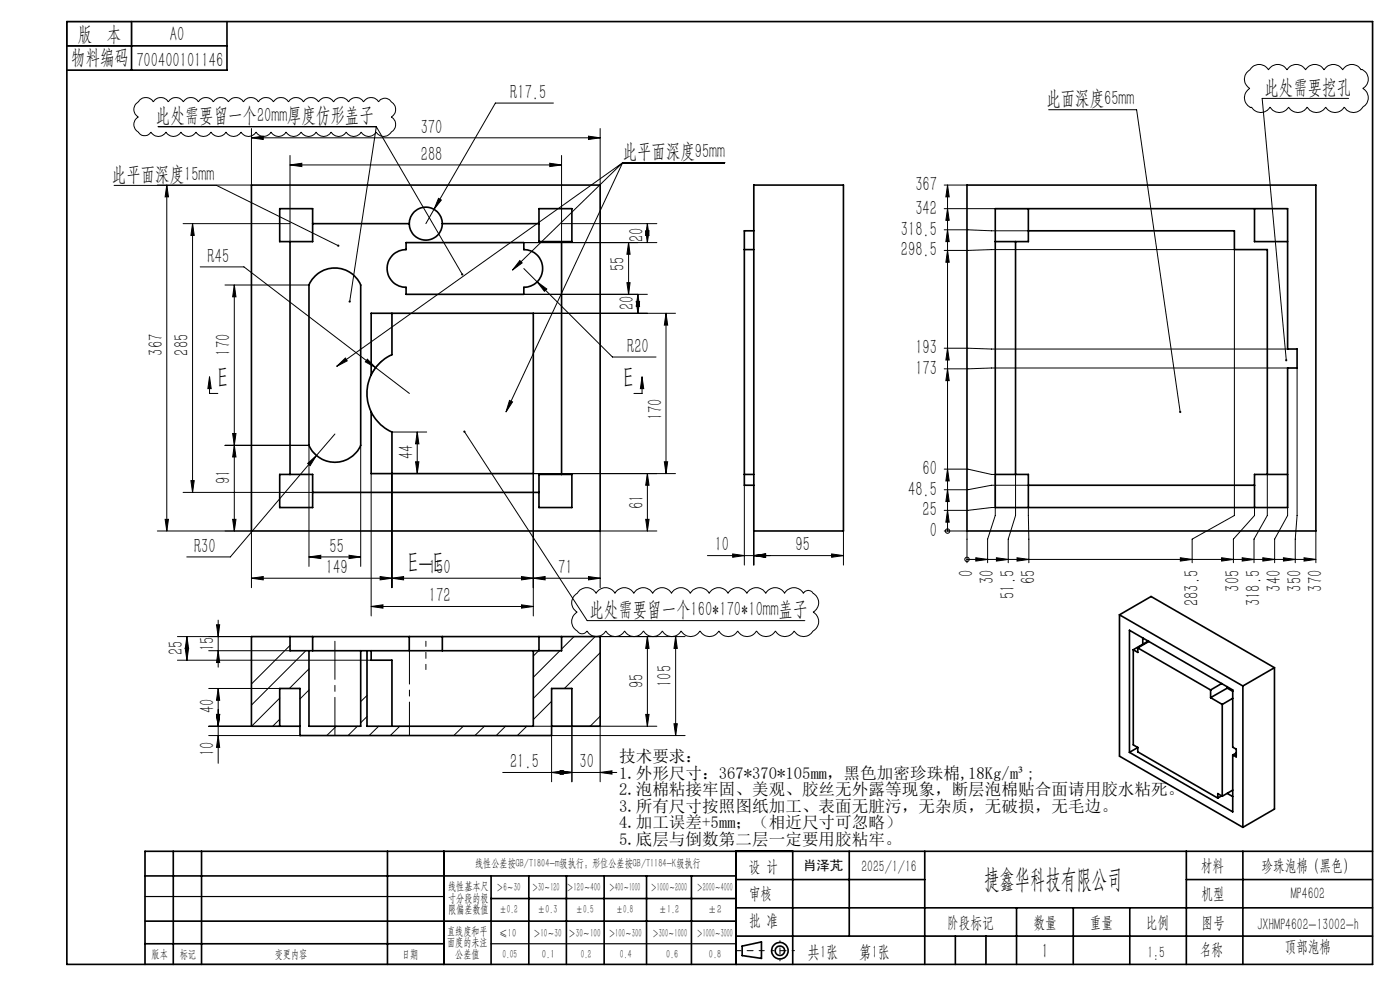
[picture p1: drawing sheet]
<svg xmlns="http://www.w3.org/2000/svg" width="297mm" height="210mm" viewBox="0 0 297 210" stroke-linecap="round" stroke-linejoin="round" font-family="sans-serif">
<g fill="none" stroke="#000" stroke-width=".21">
<path d="M264.8 15.1l.2-.2a2.36 2.36 0 0 1 4.1-.1 2.23 2.23 0 0 1 3.9 0 2.26 2.26 0 0 1 4 0 2.23 2.23 0 0 1 3.9 0 2.26 2.26 0 0 1 3.9 0 2.23 2.23 0 0 1 3.9 0h.1a2.18 2.18 0 0 1 1.5 1.9 2.18 2.18 0 0 1-1.2 2.1 2.26 2.26 0 0 1 0 3.9 2.23 2.23 0 0 1-3.9 0 2.26 2.26 0 0 1-4 0 2.23 2.23 0 0 1-3.9 0 2.26 2.26 0 0 1-3.9 0 2.23 2.23 0 0 1-3.9 0 2.26 2.26 0 0 1-4 0 1.86 1.86 0 0 1-1.5-2.2 2.28 2.28 0 0 1 1.1-1.7 2.25 2.25 0 0 1-.3-3.7zM24.2 39.3h21.7l25.9 12.8M29.7 21.2a1.84 1.84 0 0 1 2.8 .4 1.83 1.83 0 0 1 3.2 0 1.86 1.86 0 0 1 3.2 0 1.83 1.83 0 0 1 3.2 0 1.83 1.83 0 0 1 3.2 0 1.86 1.86 0 0 1 3.2 0 1.83 1.83 0 0 1 3.1 0 1.83 1.83 0 0 1 3.2 0 1.83 1.83 0 0 1 3.2 0 1.86 1.86 0 0 1 3.2 0 1.83 1.83 0 0 1 3.2 0 1.83 1.83 0 0 1 3.2 0 1.86 1.86 0 0 1 3.2 0 1.83 1.83 0 0 1 3.1 0 1.83 1.83 0 0 1 3.2 0 1.86 1.86 0 0 1 3.2 0 1.62 1.62 0 0 1 2.8 .1 1.85 1.85 0 0 1-.1 3.1 1.93 1.93 0 0 1-.1 3.4 1.83 1.83 0 0 1-3.1-.2 1.8 1.8 0 0 1-3.2 0 1.8 1.8 0 0 1-3.2 0 1.83 1.83 0 0 1-3.2 0 1.8 1.8 0 0 1-3.1 0 1.8 1.8 0 0 1-3.2 0 1.83 1.83 0 0 1-3.2 0 1.8 1.8 0 0 1-3.2 0 1.8 1.8 0 0 1-3.2 0 1.83 1.83 0 0 1-3.2 0 1.8 1.8 0 0 1-3.2 0 1.8 1.8 0 0 1-3.1 0 1.83 1.83 0 0 1-3.2 0 1.8 1.8 0 0 1-3.2 0 1.8 1.8 0 0 1-3.2 0 1.83 1.83 0 0 1-3.2 0 1.62 1.62 0 0 1-2.8-.1 1.8 1.8 0 0 1 .2-3.1 1.9 1.9 0 0 1 .1-3.3zM33.5 26.9h46.3M35.4 39.3v73.3M35.4 39.3l.3 2.5h-.7zM53.3 29.2l2.5-.3v.7zM53.3 27.3v12h-19.9M53.3 29.2h74M61.5 35l2.5-.4v.7zM61.5 33v18.3M61.5 35h57.6"/>
<path d="M79.8 26.9l18.3 31.3M79.8 26.9l-5.6 37.1M116.6 34.6l2.5 .4-2.5 .3zM117.4 21.9h-12.3l-13 22.5M119.1 33v18.3M124.8 28.9l2.5 .3-2.5 .4zM127.3 27.3v12M132.1 34.5h21.6M132.1 34.5l-24.7 52.9M132.1 34.5l-23.4 22.8M132.1 34.5l-60.7 43.2M200.3 39.3h4.8"/>
<path d="M201 39.3l.4 2.5h-.7zM201 39.3v73.3M222.5 23.3h18.6l9.3 64.1M286.1 20.9h-18.3l5.1 55.5M38.8 47.4h22.7M40.9 47.4v57M40.9 47.4l.3 2.5h-.7zM42.5 56.6h9.3l35.1 26.9M92.1 44.4l-1.8 3M93 42.1l.6 .3-1.5 2zM110.3 55.3l.5 .5-2.1 1.5zM111.1 57l18.8 18.7h9.3"/>
<path d="M111.1 51.5h28.2M113.9 59.8l2.1 1.5-.5 .5zM119.1 47.4h20.2M133 60h.7l-.3 2.4zM133.3 51.5v10.9M133.4 51.5l.3 2.4h-.7zM137 49h.7l-.4 2.5zM137.3 47.4v4.1M137.3 47.4l.4 2.5h-.7zM200.3 53.1l10-.2h51.6v56.5l-9 5v5M200.3 48.7l17.9 .3M200.3 44.3h17.9"/>
<path d="M201 53.1l.4 2.5h-.7zM201 48.7l.4 2.6h-.7zM201 44.3l.4 2.4h-.7zM44.4 79.9l.4 2.5h-.7zM44.4 79.9v3.6h1.8M47.7 60.5h17.8M49.7 60.5v52.1M49.7 60.5l.4 2.5h-.7zM71.4 77.7l1.9-1.8 .4 .6zM77.9 76.2l1.8 1.8-2.2-1.2zM81 76.5a9 9 0 0 0-2.3 3M111.1 62.4h26.2"/>
<path d="M113.1 66.5h30.2M135 64h.7l-.4 2.5zM135.3 62.4l.4 2.5h-.7zM135.3 62.4v4.1M136.2 79.9l.4 2.5h-.7zM136.2 79.9v3.6h-1.7M141.3 66.5l.3 2.5h-.7zM141.3 66.5v34M200.3 73.9l10 .1h62.9M201 78.2l.4 2.5h-.7zM201 73.9l.4 2.5h-.7zM273.2 78.1h-62.9l-10 .1"/>
<path d="M275.2 78.1v31.3l-.4 5v5M47.7 94.5h17.8v25.6M49.4 92h.7l-.4 2.5zM49.7 94.5l.4 2.4h-.7zM65.3 98.3l1.8-1.7-1.3 2.2zM67.1 96.6l-18.2 21.5h-9.3M71 92.1l-3.9 4.5M76.5 94.5v25.6M83.1 91.6h7.4M88.2 98h.7l-.4 2.5zM88.5 91.6l.4 2.5h-.7zM88.5 91.6v8.9"/>
<path d="M98.5 91.6l26.1 40h46.1M108.1 84.9l.6 .4-1.3 2.1zM140.9 98h.7l-.3 2.5zM200.3 99.5h5l5 1.1h.8v8.8l-1.6 5v5M201 99.5l.4 2.5h-.7zM33.4 112.6h19.9v12.1M35 110.2h.7l-.3 2.4zM38.8 104.4h27.5M40.5 101.9h.7l-.3 2.5zM49.4 110.2h.7l-.4 2.4zM65.5 118.1l2.6-.3v.7zM65.5 118.1h11"/>
<path d="M74 117.8l2.5 .3-2.5 .4zM78.7 100.5v30.2M83.1 100.5v24.2M137 110.2h.7l-.4 2.4zM137.3 100.5l.4 2.4h-.7zM137.3 100.5v12.1M139.3 112.6h-12v12.1M143.3 100.5h-30.2v30.2M150.1 117.9h28.8M155.4 117.5l2.5 .4-2.5 .3zM157.9 102.9v17M159.9 117.9l2.5-.4v.7z"/>
<path d="M159.9 112.6v7.3M176.4 117.5l2.5 .4-2.5 .3zM178.9 112.6v7.3M200.3 112.6h4.8M200.3 108.3h5l5-.6h7.9l.1 11.7M201 108.3l.4 2.5h-.7zM201 103.9l.4 2.5h-.7zM201 112.6h.1M205.1 112.6h.1M205.1 118.7h.1M205.1 112.6v6.8M205.1 118.7h74.1"/>
<path d="M207 118.3l2.5 .4-2.5 .3zM211.4 118.3l2.5 .4-2.5 .3zM215.4 100.6v8.8l-1.5 5v5M215.8 118.3l2.5 .4-2.5 .3zM218.2 102.9h-7.9l-5 1h-5M250.4 118.3l2.5 .4-2.5 .3zM259.2 118.3l2.5 .4-2.5 .3zM263.5 118.3l2.5 .4-2.5 .3zM266.1 107.7v1.7l-4.4 5v5M267.9 118.3l2.5 .4-2.5 .3zM268.9 100.6v8.8l-2.9 5v5M272.3 118.3l2.5 .4-2.5 .3z"/>
<path d="M273.2 100.6v8.8l-2.8 5v5M276.6 118.3l2.6 .4-2.6 .3zM279.2 112.6v6.8M37.6 135h15.7M39.3 137.5h.7l-.3 2.5zM39.7 135v5M39.7 135l.3 2.5h-.7zM44.3 138h17.2M45.9 132.5h.7l-.3 2.5zM46.3 131.5v10M46.3 138l.3 2.5h-.7zM53.3 122.7l2.5-.4v.7z"/>
<path d="M61.5 136.9l-8.2 8.2M64.9 138l-11.6 11.6M78.7 128.6l2.5-.3v.7zM78.7 128.6h34.4M80.6 122.3l2.5 .4-2.5 .3zM83.1 122.7l2.5-.4v.7zM110.6 128.3l2.5 .3-2.5 .4zM110.6 122.3l2.5 .4-2.5 .3zM113.1 122.7l2.5-.4v.7zM114.3 138l-1.2 1.2M118.8 138l-5.7 5.7M121.8 135l-2.7 2.7"/>
<path d="M123 125.2a2.29 2.29 0 0 1 3.5 .7 2.26 2.26 0 0 1 4 0 2.26 2.26 0 0 1 3.9 0 2.29 2.29 0 0 1 4.1 0 2.26 2.26 0 0 1 4 0 2.26 2.26 0 0 1 3.9 0 2.29 2.29 0 0 1 4.1 0 2.26 2.26 0 0 1 3.9 0 2.26 2.26 0 0 1 4 0 2.29 2.29 0 0 1 4.1 0 2.26 2.26 0 0 1 3.9 0 2.26 2.26 0 0 1 4 0 1.14 1.14 0 0 1 1.1-.7 1.14 1.14 0 0 1 1 .7 2.26 2.26 0 0 1 0 3.9 2.36 2.36 0 0 1-.1 4.2 2.25 2.25 0 0 1-3.9-.2 2.26 2.26 0 0 1-4 0 2.29 2.29 0 0 1-4 0 2.26 2.26 0 0 1-4 0 2.26 2.26 0 0 1-4 0 2.26 2.26 0 0 1-4 0 2.29 2.29 0 0 1-4 0 2.26 2.26 0 0 1-4 0 2.26 2.26 0 0 1-4 0 2.29 2.29 0 0 1-4 0 2.26 2.26 0 0 1-4 0 2.26 2.26 0 0 1-4 0 1.3 1.3 0 0 1-2.2-.1 2.29 2.29 0 0 1 .1-3.9 2.29 2.29 0 0 1 0-3.9zM124.8 122.3l2.5 .4-2.5 .3zM126.3 135l-13.2 13.2M127.3 122.7h-74M127.3 135h18M127.3 138.5l-7.6 7.5M137.3 135l.4 2.5h-.7zM137.3 135v19M143.3 135l.4 2.5h-.7zM143.3 135v21M37.6 140h41.1M44.3 156h19.3"/>
<path d="M44.3 146h15M45.9 151.5h.7l-.3 2.5zM46.3 146v15.9M46.3 156l.3 2.5h-.7zM46.3 146l.3 2.5h-.7zM59.3 148.1l-6 5.9h-9M59.3 152.6l-1.4 1.4M65.5 141.9l-4.1 4.1M65.5 146.4l-1.9 1.9M71.3 154l-2 2M75.8 154l-2 2M77.9 147.5l-1.4 1.3"/>
<path d="M77.9 152l-1.4 1.3M80.3 154l-2 2M84.8 154l-2 2M98.3 154l-2 2M102.8 154l-2 2M107.2 154l-1.9 2M111.8 154l-2.1 2M113.1 154h26.2M117 148.8l-3.9 3.8M121.3 154v11.8M127.3 154v11.8M127.3 151.9l-2.1 2.1"/>
<path d="M137 151.5h.7l-.4 2.5zM143 153.5h.7l-.4 2.5zM145.3 156h-28.3v9.8M106.6 163.9h24.2M117 163.9l2.5-.4v.7zM118.9 163.5l2.4 .4-2.4 .3zM127.3 163.9l2.5-.4v.7z"/>
<circle cx="201" cy="112.7" r=".47"/>
<circle cx="205.2" cy="118.6" r=".47"/>
</g>
<g fill="none" stroke="#000" stroke-width=".35">
<path d="M14.2 4.6h277v200h-277zM14.2 9.7h34M27.9 4.6v10.3M48.2 4.6v10.3h-34M53.3 39.3h74v73.3h-74zM159.9 39.3h19v73.3h-19zM205.1 39.3h74.1v73.3h-74.1zM59.3 44.3h7v7h-7zM61.5 51.3v49.3M66.3 47.4h20.5M66.9 58.6a6 6 0 0 1 9.6 1.9v34a6 6 0 0 1-5.5 3.6 6 6 0 0 1-5.5-3.6v-34l.7-1.2zM83.4 54a4 4 0 0 1 2.7-1.1v-1.4h25v1.4a4 4 0 0 1 4 4 4 4 0 0 1-4 4.1v1.4h-25v-1.4a4 4 0 0 1-3.7-2.6 4 4 0 0 1 1-4.4z"/>
<path d="M86.8 47.4a3.5 3.5 0 0 1 3.5-3.5 3.5 3.5 0 0 1 3.5 3.5M86.8 47.4a3.5 3.5 0 0 0 3.5 3.5 3.5 3.5 0 0 0 3.5-3.5M93.8 47.4h20.5M114.3 44.3h7v7h-7zM119.1 51.3v49.3M157.9 52.9h2M159.9 49h-2v53.9h2M211.1 44.3h62.1v29.7h2v4.1h-2v29.6h-62.1zM215.4 51.3v49.3M218.2 44.3v7h-7.1M218.2 49h43.7v3.9h7v47.7M266.1 44.3v7h7.1"/>
<path d="M78.7 79.5a9.1 9.1 0 0 0 0 7.8M78.7 79.5v-13h34.4v34h-34.4v-13.2M83.1 66.5v8.7a9 9 0 0 0-4.4 4.3M78.7 87.3a9.1 9.1 0 0 0 4.4 4.3v8.9M59.3 100.6h7v7.1h-7zM66.3 104.4h48M114.3 100.6h7v7.1h-7zM157.9 100.6h2M211.1 100.6h7.1v7.1M218.2 102.9h47.9M273.2 100.6h-7.1v7.1M61.5 135v3h4"/>
<path d="M65.5 138h11M65.5 138v16h11v-16M66.3 135v3M76.5 138h1.4M77.9 138h.8M77.9 138v16h35.2v-16M78.7 138v2h4.4v14M86.8 135h7M86.8 135h-33.5v19h10.3M86.8 135v3M93.8 135h33.5v19h-10.3M93.8 135v3"/>
<path d="M114.3 135v3M119.1 135v3h-40.4M237.5 130.4l26.2 15.1M237.5 130.4v30l26.2 15.1M237.5 130.4l6.7-3.9 26.2 15.1M240.4 137.8v20.2l1 .6M241.4 137.4v1l-1-.6M241.4 137.4l15.4 9M242.4 135.3v1.4M243.6 136l-3.2 1.8M243.7 136.1l-2.3 1.3M59.3 154v-8h4.3v10h53.4v-10h4.3v8"/>
<path d="M239.6 159.6v-25.9l21.9 12.7v12.1l.8 .4v1.6l-.8-.3M239.6 159.6l21.9 12.6v-12M241.4 158.6v.9l16.9 9.8M241.4 158.6l-1.8 1M256.8 148l2.5 1.4M256.8 146.4v1.6M259.2 145l-2.4 1.4M259.3 149.4v19.5M260.4 146l1.1 .6M260.4 145.7v.3M260.4 146l-3.6 2M261.5 148.1l-2.2 1.3"/>
<path d="M262.3 159.7l-.8 .5M263.7 145.5v30M270.4 141.6v30l-6.7 3.9M270.4 141.6l-6.7 3.9M259.2 168.8l-.9 .5M259.3 168.9l-1-.6v1M260.4 168.3l1.1 .7M261.5 167.6l-2.2 1.3M30.8 195.4h125.4M30.8 185.8h125.4M36.8 180.6v24M42.8 180.6v24"/>
<path d="M82.2 180.6v24M94.2 180.6v24M104.2 185.8v18.8M104.2 190.6h52M112.2 185.8v18.8M120.2 185.8v18.8M128.2 185.8v18.8M137.2 185.8v18.8M146.7 185.8v18.8M156.2 180.6v24M156.2 186.6h40M156.2 198.6h135"/>
<path d="M156.2 192.6h135M168.2 180.6v24M180.2 180.6v18M196.2 180.6v24M202.7 198.6v6M209.2 198.6v6M215.7 192.6v12M227.7 192.6v12M239.7 192.6v12M251.7 186.6h39.5M251.7 180.6v24M263.7 180.6v24"/>
<path d="M291.2 180.6h-260.4v24M30.8 200.2h63.4M157.4 200.7l4.1-.9v3.5l-4.1-.6z"/>
<circle cx="165.5" cy="201.7" r="1.74"/>
<circle cx="165.5" cy="201.7" r="1"/>
</g>
<path d="M86.9 156v-18" fill="none" stroke="#000" stroke-width=".21" stroke-dasharray="15.2 1.3 1.3 1.3" stroke-dashoffset="8.1"/>
<path d="M90.4 142v-6M162.1 201.7h-6" fill="none" stroke="#000" stroke-width=".21" stroke-dasharray="15.2 1.3 1.3 1.3" stroke-dashoffset="14.1"/>
<path d="M71.1 156v-20" fill="none" stroke="#000" stroke-width=".21" stroke-dasharray="15.2 1.3 1.3 1.3" stroke-dashoffset="7.1"/>
<path d="M168.5 201.7h-4.8" fill="none" stroke="#000" stroke-width=".21" stroke-dasharray="15.2 1.3 1.3 1.3" stroke-dashoffset="14.7"/>
<path d="M165.5 199.6v4.2" fill="none" stroke="#000" stroke-width=".21" stroke-dasharray="15.2 1.3 1.3 1.3" stroke-dashoffset="15"/>
<path d="M14.2 4.6h13.7v5.1h-13.7zM30.8 190.2h63.4M30.8 204.6h63.4M104.2 200.2h52" fill="none" stroke="#000" stroke-width=".25"/>
<g fill="#000">
<path d="M205.9 -.1h2zM108.1 84.9l.6 .4-1.3 2.1zM110.3 55.3l.5 .5-2.1 1.5zM71.4 77.7l1.9-1.8 .4 .6z"/>
<path d="M53.3 29.2l2.5-.3v.7zM124.8 28.9l2.5 .3-2.5 .4zM113.1 122.7l2.5-.4v.7zM124.8 122.3l2.5 .4-2.5 .3zM118.9 163.5l2.4 .4-2.4 .3zM127.3 163.9l2.5-.4v.7z"/>
<path d="M61.5 35l2.5-.4v.7zM116.6 34.6l2.5 .4-2.5 .3z"/>
<path d="M40.9 47.4l.3 2.5h-.7zM40.5 101.9h.7l-.3 2.5zM137.3 47.4l.4 2.5h-.7zM137 49h.7l-.4 2.5zM49.7 60.5l.4 2.5h-.7zM49.4 92h.7l-.4 2.5zM49.7 94.5l.4 2.4h-.7zM49.4 110.2h.7l-.4 2.4z"/>
<path d="M71.6 51.9l-.1 .2a.23 .23 0 0 0 .2 .2 .23 .23 0 0 0 .3-.1l-.2-.1 .2 .1-.1-.3zM97.9 58v.3l.3 .1-.1-.2 .1 .2a.24 .24 0 0 0 0-.3 .24 .24 0 0 0-.3-.1zM74 63.8l-.1 .2 .3 .2v-.2v.2a.23 .23 0 0 0 .2-.3 .23 .23 0 0 0-.4-.1zM98.3 91.4a.24 .24 0 0 0 .2 .4 .24 .24 0 0 0 .3-.3 .24 .24 0 0 0-.4-.1l.1 .2zM250.2 87.2v.3l.2 .1v-.2v.2a.23 .23 0 0 0 .2-.3 .23 .23 0 0 0-.4-.1zM272.7 76.2v.4l.2 .1v-.3v.3l.1-.2a.24 .24 0 0 0 0-.3 .24 .24 0 0 0-.3 0z"/>
<path d="M93 42.1l-.9 2.3 1.5-2zM113.9 59.8l1.6 2 .5-.5zM77.9 76.2l-.4 .6 2.2 1.2zM65.3 98.3l.5 .5 1.3-2.2zM78.7 128.6l2.5-.3v.7zM110.6 128.3l2.5 .3-2.5 .4zM159.9 117.9l2.5-.4v.7zM176.4 117.5l2.5 .4-2.5 .3zM155.4 117.5l2.5 .4-2.5 .3zM159.9 117.9l2.5-.4v.7z"/>
<path d="M136.2 79.9l.4 2.5h-.7zM44.4 79.9l.4 2.5h-.7z"/>
<path d="M35 110.2h.7l-.3 2.4zM35.4 39.3l.3 2.5h-.7zM137 110.2h.7l-.4 2.4zM137.3 100.5l.4 2.4h-.7zM133 60h.7l-.3 2.4zM133.4 51.5l.3 2.4h-.7zM46.3 156l.3 2.5h-.7zM45.9 151.5h.7l-.3 2.5zM45.9 151.5h.7l-.3 2.5zM46.3 146l.3 2.5h-.7zM46.3 138l.3 2.5h-.7zM45.9 132.5h.7l-.3 2.5zM143 153.5h.7l-.4 2.5zM143.3 135l.4 2.5h-.7z"/>
<path d="M65.5 118.1l2.6-.3v.7zM74 117.8l2.5 .3-2.5 .4z"/>
<path d="M140.9 98h.7l-.3 2.5zM141.3 66.5l.3 2.5h-.7zM135 64h.7l-.4 2.5zM135.3 62.4l.4 2.5h-.7zM88.2 98h.7l-.4 2.5zM88.5 91.6l.4 2.5h-.7z"/>
<path d="M201 108.3l.4 2.5h-.7zM201 103.9l.4 2.5h-.7zM201 99.5l.4 2.5h-.7zM201 53.1l.4 2.5h-.7zM201 48.7l.4 2.6h-.7zM201 44.3l.4 2.4h-.7zM201 39.3l.4 2.5h-.7zM201 78.2l.4 2.5h-.7zM201 73.9l.4 2.5h-.7z"/>
<path d="M207 118.3l2.5 .4-2.5 .3zM211.4 118.3l2.5 .4-2.5 .3zM215.8 118.3l2.5 .4-2.5 .3zM259.2 118.3l2.5 .4-2.5 .3zM263.5 118.3l2.5 .4-2.5 .3zM267.9 118.3l2.5 .4-2.5 .3zM276.6 118.3l2.6 .4-2.6 .3zM250.4 118.3l2.5 .4-2.5 .3zM272.3 118.3l2.5 .4-2.5 .3z"/>
<path d="M110.6 122.3l2.5 .4-2.5 .3zM83.1 122.7l2.5-.4v.7zM80.6 122.3l2.5 .4-2.5 .3zM53.3 122.7l2.5-.4v.7z"/>
<path d="M39.3 137.5h.7l-.3 2.5zM39.7 135l.3 2.5h-.7z"/>
<path d="M137 151.5h.7l-.4 2.5zM137.3 135l.4 2.5h-.7z"/>
<path d="M117 163.9l2.5-.4v.7zM118.9 163.5l2.4 .4-2.4 .3z"/>
</g>
<g font-size="6.3">
<text x="46.2" y="82.3">E</text>
<text x="132.3" y="82.3">E</text>
<text x="86.6" y="121.6">E-E</text>
</g>
<text font-size="5.6" x="208.8" y="188.3">捷鑫华科技有限公司</text>
<g font-size="4.4">
<text x="16.5" y="8.6">版 本</text>
<text x="36.1" y="8.6">A0</text>
<text x="15.1" y="13.7">物料编码</text>
<text x="28.9" y="14.2">700400101146</text>
<text x="108.2" y="21">R17.5</text>
<text x="222" y="22.3">此面深度65mm</text>
<text x="268.3" y="20">此处需要挖孔</text>
<text x="33.1" y="26">此处需要留一个20mm厚度仿形盖子</text>
<text x="89.3" y="28.4">370</text>
<text x="89.3" y="34.1">288</text>
<text x="132.1" y="33.6">此平面深度95mm</text>
<text x="23.8" y="38.4">此平面深度15mm</text>
<text x="194.2" y="40.5">367</text>
<text x="194.2" y="45.5">342</text>
<text x="136.5" y="51.4" transform="rotate(-90 136.5 51.4)">20</text>
<text x="191.1" y="50">318.5</text>
<text x="44" y="55.7">R45</text>
<text x="132.5" y="57.6" transform="rotate(-90 132.5 57.6)">55</text>
<text x="191.1" y="54.4">298.5</text>
<text x="134.5" y="65.9" transform="rotate(-90 134.5 65.9)">20</text>
<text x="34.5" y="75.4" transform="rotate(-90 34.5 75.4)">367</text>
<text x="40" y="75.5" transform="rotate(-90 40 75.5)">285</text>
<text x="48.9" y="75.5" transform="rotate(-90 48.9 75.5)">170</text>
<text x="133.1" y="74.8">R20</text>
<text x="194.2" y="75.1">193</text>
<text x="194.2" y="79.5">173</text>
<text x="140.4" y="89.2" transform="rotate(-90 140.4 89.2)">170</text>
<text x="87.7" y="97.4" transform="rotate(-90 87.7 97.4)">44</text>
<text x="195.7" y="100.8">60</text>
<text x="48.9" y="102.7" transform="rotate(-90 48.9 102.7)">91</text>
<text x="136.5" y="108" transform="rotate(-90 136.5 108)">61</text>
<text x="192.7" y="105.2">48.5</text>
<text x="195.7" y="109.5">25</text>
<text x="197.3" y="113.9">0</text>
<text x="41.2" y="117.3">R30</text>
<text x="69.9" y="117.3">55</text>
<text x="151.6" y="117">10</text>
<text x="168.8" y="117">95</text>
<text x="69.1" y="121.8">149</text>
<text x="91" y="121.8">150</text>
<text x="118.4" y="121.8">71</text>
<text x="206.5" y="122.4" transform="rotate(-90 206.5 122.4)">0</text>
<text x="210.8" y="123.9" transform="rotate(-90 210.8 123.9)">30</text>
<text x="219.6" y="123.9" transform="rotate(-90 219.6 123.9)">65</text>
<text x="263" y="125.5" transform="rotate(-90 263 125.5)">305</text>
<text x="271.7" y="125.5" transform="rotate(-90 271.7 125.5)">340</text>
<text x="276.1" y="125.5" transform="rotate(-90 276.1 125.5)">350</text>
<text x="280.5" y="125.5" transform="rotate(-90 280.5 125.5)">370</text>
<text x="91" y="127.8">172</text>
<text x="125.1" y="130.7">此处需要留一个160*170*10mm盖子</text>
<text x="215.2" y="127" transform="rotate(-90 215.2 127)">51.5</text>
<text x="254.2" y="128.5" transform="rotate(-90 254.2 128.5)">283.5</text>
<text x="267.3" y="128.5" transform="rotate(-90 267.3 128.5)">318.5</text>
<text x="38.8" y="139" transform="rotate(-90 38.8 139)">25</text>
<text x="45.4" y="138.2" transform="rotate(-90 45.4 138.2)">15</text>
<text x="136.5" y="145.9" transform="rotate(-90 136.5 145.9)">95</text>
<text x="142.5" y="145.7" transform="rotate(-90 142.5 145.7)">105</text>
<text x="45.4" y="151.3" transform="rotate(-90 45.4 151.3)">40</text>
<text x="45.4" y="160.4" transform="rotate(-90 45.4 160.4)">10</text>
<text x="108.2" y="163">21.5</text>
<text x="122.9" y="163">30</text>
<text x="221" y="203.2">1</text>
</g>
<g font-size="3.8">
<text x="171.3" y="203.2">共1张</text>
<text x="182.3" y="203.2">第1张</text>
</g>
<g font-size="3.5">
<text x="131.3" y="161.6">技术要求：</text>
<text x="131.3" y="165.1">1.外形尺寸：367*370*105mm，黑色加密珍珠棉,18Kg/m³;</text>
<text x="131.3" y="168.7">2.泡棉粘接牢固、美观、胶丝无外露等现象，断层泡棉贴合面请用胶水粘死。</text>
<text x="131.3" y="172.2">3.所有尺寸按照图纸加工、表面无脏污，无杂质，无破损，无毛边。</text>
<text x="131.3" y="175.7">4.加工误差+5mm；（相近尺寸可忽略）</text>
<text x="131.3" y="179.2">5.底层与倒数第二层一定要用胶粘牢。</text>
<text x="158.9" y="184.9">设 计</text>
<text x="182.7" y="184.9">2025/1/16</text>
<text x="254.7" y="184.7">材料</text>
<text x="267.6" y="184.7">珍珠泡棉（黑色）</text>
<text x="158.9" y="190.8">审核</text>
<text x="254.9" y="190.7">机型</text>
<text x="273.8" y="190.8">MP4602</text>
<text x="158.9" y="196.5">批 准</text>
<text x="200.9" y="196.9">阶段标记</text>
<text x="219.3" y="196.9">数量</text>
<text x="231.2" y="196.9">重量</text>
<text x="243.1" y="196.9">比例</text>
<text x="254.9" y="196.9">图号</text>
<text x="266.8" y="197.3">JXHMP4602-13002-h</text>
<text x="243.4" y="203.2">1:5</text>
<text x="254.5" y="202.5">名称</text>
<text x="272.5" y="201.8">顶部泡棉</text>
</g>
<text font-size="2.8" x="170.4" y="184.5">肖泽芃</text>
<g font-size="2.5">
<text x="100.8" y="184">线性公差按GB/T1804-m级执行；形位公差按GB/T1184-K级执行</text>
<text x="95.1" y="188.8">线性基本尺</text>
<text x="95.1" y="191.3">寸分段的极</text>
<text x="105.3" y="189.1">＞6～30</text>
<text x="112.9" y="189.1">＞30～120</text>
<text x="120.2" y="188.9">＞120～400</text>
<text x="129.2" y="188.9">＞400～1000</text>
<text x="138.1" y="189.1">＞1000～2000</text>
<text x="147.8" y="189.1">＞2000～4000</text>
<text x="95.1" y="193.8">限偏差数值</text>
<text x="105.9" y="193.8">±0.2</text>
<text x="114.1" y="193.8">±0.3</text>
<text x="122.2" y="193.8">±0.5</text>
<text x="130.7" y="193.8">±0.8</text>
<text x="139.8" y="193.8">±1.2</text>
<text x="150.2" y="193.8">±2</text>
<text x="32.2" y="203.2">版本</text>
<text x="38.1" y="203.2">标记</text>
<text x="58.3" y="203.2">变更内容</text>
<text x="85.3" y="203.2">日期</text>
<text x="94.8" y="198.3">直线度和平</text>
<text x="94.8" y="200.7">面度的未注</text>
<text x="96.6" y="203.2">公差值</text>
<text x="105.9" y="198.7">≤10</text>
<text x="106.6" y="203.2">0.05</text>
<text x="113.2" y="198.7">＞10～30</text>
<text x="115" y="203.2">0.1</text>
<text x="120.6" y="198.7">＞30～100</text>
<text x="123.2" y="203.2">0.2</text>
<text x="129.1" y="198.7">＞100～300</text>
<text x="131.5" y="203.2">0.4</text>
<text x="138.4" y="198.7">＞300～1000</text>
<text x="141.3" y="203.2">0.6</text>
<text x="147.8" y="198.7">＞1000～3000</text>
<text x="150.4" y="203.2">0.8</text>
</g>
</svg>
